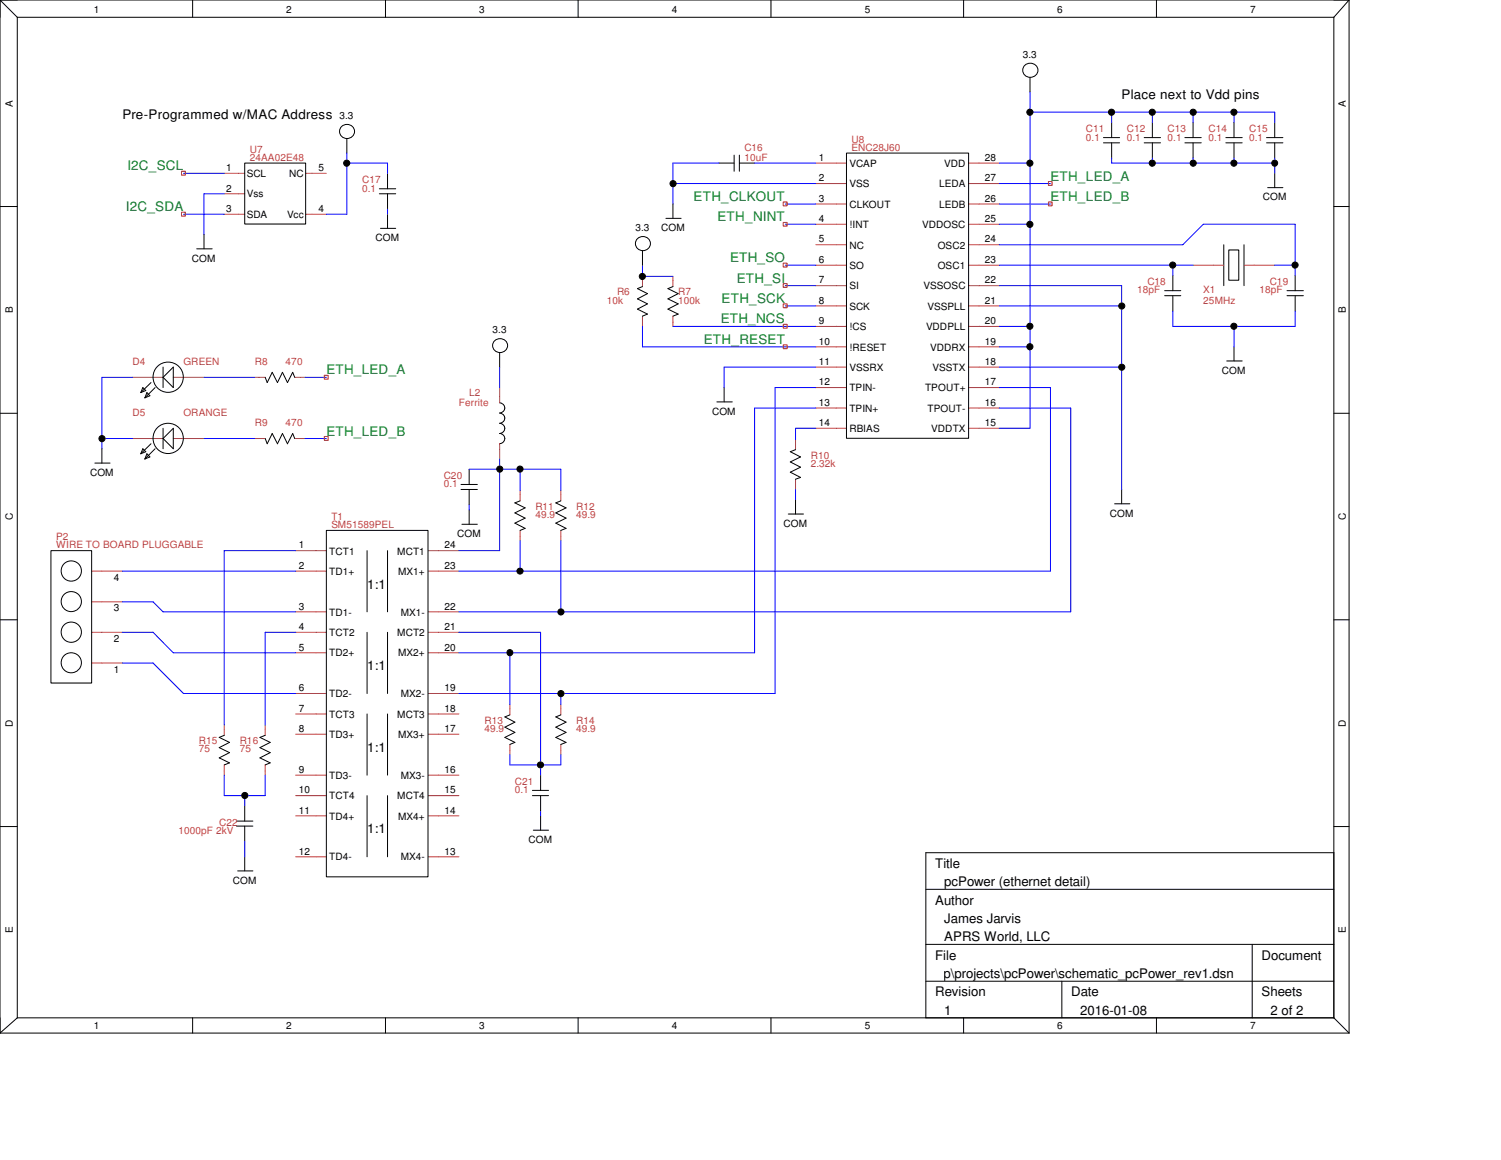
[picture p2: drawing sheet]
<svg xmlns="http://www.w3.org/2000/svg" width="279mm" height="216mm" viewBox="0 0 279 216" stroke-linecap="round" stroke-linejoin="round" font-family="sans-serif">
<g fill="none" stroke="#c04040" stroke-width=".19">
<path d="M41.7 32.3h3.9M41.7 36.1h3.9M41.7 39.9h3.9M56.9 32.3h3.8M56.9 39.9h3.8M151.8 30.4h5.8M151.8 34.2h5.8M151.8 38h5.8M180.3 30.4h5.7M180.3 34.2h5.7M180.3 38h5.7M119.6 51.4v1.9"/>
<path d="M119.6 58.8v1.9M125.3 51.4v1.9M125.3 58.8v1.9M151.8 41.7h5.8M151.8 45.6h5.8M151.8 49.4h5.8M151.8 53.2h5.8M151.8 56.9h5.8M180.3 41.7h5.7M180.3 45.6h5.7M180.3 49.4h5.7M180.3 53.2h5.7"/>
<path d="M180.3 56.9h5.7M222.1 49.4h5.7M231.6 49.4h5.7M24.7 70.2h5.7M32.3 70.2h5.7M47.5 70.2h1.9M54.9 70.2h1.9M93 72.1v2.9M151.8 60.7h5.8M151.8 64.6h5.8M151.8 68.3h5.8M151.8 72.1h5.8"/>
<path d="M151.8 75.9h5.8M151.8 79.7h5.8M180.3 60.7h5.7M180.3 64.6h5.7M180.3 68.3h5.7M180.3 72.1h5.7M180.3 75.9h5.7M180.3 79.7h5.7M24.7 81.6h5.7M32.3 81.6h5.7M47.5 81.6h1.9M54.9 81.6h1.9"/>
<path d="M93 82.6v2.8M96.8 91.3v1.9M96.8 98.7v1.9M104.4 91.3v1.9M104.4 98.7v1.9M148.1 81.8v1.9M148.1 89.2v1.9M17.1 106.3h5.7M17.1 117.7h5.7M17.1 112h5.7M55 102.5h5.7M55 106.3h5.7"/>
<path d="M55 113.9h5.7M55 117.7h5.7M79.7 102.5h5.7M79.7 106.3h5.7M79.7 113.9h5.7M79.7 117.7h5.7M17.1 123.4h5.7M41.7 135v1.9M49.4 135v1.9M55 121.5h5.7M55 129.1h5.7M55 132.9h5.7"/>
<path d="M55 136.7h5.7M79.7 121.5h5.7M79.7 129.1h5.7M79.7 132.9h5.7M79.7 136.7h5.7M94.9 131.1v2M94.9 138.6v1.9M104.4 131.1v2M104.4 138.6v1.9M41.7 142.4v1.9M49.4 142.4v1.9M55 144.3h5.7"/>
<path d="M55 148.1h5.7M55 151.8h5.7M55 159.5h5.7M79.7 144.3h5.7M79.7 148.1h5.7M79.7 151.8h5.7M79.7 159.5h5.7"/>
</g>
<g fill="none" stroke="#000" stroke-width=".19">
<path d="M0 0h251.1M0 0v192.3M0 0l3.2 3.2M3.2 3.2h245.1M3.2 3.2v186.2M35.9 0v3.2M71.8 0v3.2M107.6 0v3.2M143.5 0v3.2M179.4 0v3.2M191.7 14.4v2.7M215.3 0v3.2"/>
<path d="M248.3 3.2v186.2M251.1 0v192.3M251.1 0l-2.8 3.2M0 38.4h3.2M45.6 30.4h11.3v11.3h-11.3zM64.6 25.8v2.7M70.6 36.1h3.1M70.6 35.1h3.1M72.1 32.3v2.8M72.1 36.1v2.8M72.1 39.9v2.6M125.3 38v2.6"/>
<path d="M133.8 30.4h2.9M136.7 28.9v3M137.6 30.4h2.9M137.6 28.9v3M157.6 28.5h22.7v53.1h-22.7zM205.4 26.6h3M205.4 25.6h3M206.9 22.8v2.8M206.9 26.6v2.8M213 26.6h3M213 25.6h3M214.5 22.8v2.8"/>
<path d="M214.5 26.6v2.8M220.6 26.6h3M220.6 25.6h3M222.1 22.8v2.8M222.1 26.6v2.8M228.2 26.6h3M228.2 25.6h3M229.7 22.8v2.8M229.7 26.6v2.8M235.8 26.6h3M235.8 25.6h3M236 34.9h2.8"/>
<path d="M237.3 22.8v2.8M237.3 26.6v2.8M237.3 32.3v2.6M248.3 38.4h2.8M36.6 46.3h2.9M38 43.6v2.7M70.8 42.5h2.9M119.6 53.3l-.9 .4 1.8 1-1.8 .9 1.8 1-1.8 .9 1.8 1-.9 .3M119.6 46.7v2.7M124 40.6h2.8M125.3 53.3l-1 .4 1.9 1-1.9 .9 1.9 1-1.9 .9 1.9 1-.9 .3M216.8 55h3"/>
<path d="M216.8 54.1h3M218.3 51.3v2.8M218.3 55v2.9M227.8 45.6v7.6M228.7 46.5h1.9v5.7h-1.9zM231.6 45.6v7.6M239.6 55h3M239.6 54.1h3M241.1 51.3v2.8M241.1 55v2.9M0 76.9h3.2M26.6 72.1l.5 .6-.9 .4z"/>
<path d="M27.3 73.1l.6 .6-.9 .3zM28.1 71.2l-1.9 1.9M28.9 72.1l-1.9 1.9M30.4 68.3v3.8M30.4 79.7v3.8M32.3 68.3v3.8l-1.9-1.9zM32.3 79.7v3.8l-1.9-1.9zM49.4 70.2l.3 1 1-1.9 .9 1.9 1-1.9 .9 1.9 1-1.9 .4 .9M92 63.5a1.35 1.35 0 0 1 2-.2 1.35 1.35 0 0 1-.1 2.1 1.35 1.35 0 0 1-1.7-.1 1.35 1.35 0 0 1-.2-1.8zM93 75a.95 .95 0 0 1 1 .9 .95 .95 0 0 1-1 1 .95 .95 0 0 1 1 .9 .95 .95 0 0 1-1 1 .95 .95 0 0 1 1 .9 .95 .95 0 0 1-1 1 .94 .94 0 0 1 .9 .8 .94 .94 0 0 1-.6 1l-.3 .1M93 65.7v2.6M133.4 74.8h2.9"/>
<path d="M134.8 72.1v2.7M228.3 67.2h2.9M229.7 64.6v2.6M248.3 76.9h2.8M17.7 86.2h2.8M19 83.5v2.7M26.6 83.5l.5 .6-.9 .4zM27.3 84.5l.6 .5-.9 .4zM28.1 82.6l-1.9 1.9M28.9 83.5l-1.9 1.9M49.4 81.6l.3 1 1-1.9 .9 1.9 1-1.9 .9 1.9 1-1.9 .4 .9M60.7 98.7h19v64.5h-19z"/>
<path d="M85.8 91.1h3.1M85.8 90.2h3.1M86 97.6h2.9M87.3 87.3v2.9M87.3 91.1v2.9M87.3 94.9v2.7M96.8 93.2l-1 .4 1.9 .9-1.9 1 1.9 .9-1.9 1 1.9 .9-.9 .4M104.4 93.2l-.9 .4 1.9 .9-1.9 1 1.9 .9-1.9 1 1.9 .9-1 .4M146.7 95.7h2.9M148.1 83.7l-1 .4 1.9 .9-1.9 1 1.9 1-1.9 .9 1.9 1-.9 .3M148.1 93v2.7M207.5 93.8h2.8"/>
<path d="M208.8 91.1v2.7M0 115.4h3.2M9.5 102.5h7.6v24.6h-7.6zM68.3 102.5v11.4M68.3 117.7v11.4M72.1 102.5v11.4M72.1 117.7v11.4M248.3 115.4h2.8M41.7 136.9l-.9 .3 1.9 1-1.9 .9 1.9 1-1.9 1 1.9 .9-1 .4M49.4 136.9l-1 .3 1.9 1-1.9 .9 1.9 1-1.9 1 1.9 .9-.9 .4M68.3 132.9v11.4M72.1 132.9v11.4"/>
<path d="M94.9 133.1l-.9 .3 1.8 1-1.8 .9 1.8 1-1.8 .9 1.8 1-.9 .4M104.4 133.1l-.9 .3 1.9 1-1.9 .9 1.9 1-1.9 .9 1.9 1-1 .4M0 153.8h3.2M44 153.8h3.1M44 152.8h3.1M45.6 149.9v2.9M45.6 153.8v2.8M45.6 159.5v2.6M68.3 148.1v11.4M72.1 148.1v11.4M99.1 148.1h3M99.1 147.1h3"/>
<path d="M99.3 154.5h2.8M100.6 144.3v2.8M100.6 148.1v2.8M100.6 151.8v2.7M248.3 158.7h-76v30.7M248.3 153.8h2.8M44.2 162.1h2.9M172.3 165.5h76M172.3 175.8h76M233.1 175.8v13.6M0 192.3h251.1M3.2 189.4h245.1"/>
<path d="M3.2 189.4l-3.2 2.9M35.9 189.4v2.9M71.8 189.4v2.9M107.6 189.4v2.9M143.5 189.4v2.9M172.3 182.6h76M179.4 189.4v2.9M197.7 182.6v6.8M215.3 189.4v2.9M248.3 189.4l2.8 2.9"/>
<circle cx="191.8" cy="13.1" r="1.37"/>
<circle cx="64.5" cy="30.4" r=".57"/>
<circle cx="64.6" cy="24.5" r="1.36"/>
<circle cx="125.3" cy="34.2" r=".57"/>
<circle cx="191.7" cy="20.9" r=".57"/>
<circle cx="191.7" cy="30.4" r=".57"/>
<circle cx="206.9" cy="20.9" r=".57"/>
<circle cx="214.5" cy="20.9" r=".57"/>
<circle cx="214.5" cy="30.4" r=".57"/>
<circle cx="222.1" cy="20.9" r=".57"/>
<circle cx="222.1" cy="30.4" r=".57"/>
<circle cx="229.7" cy="20.9" r=".57"/>
<circle cx="229.7" cy="30.4" r=".57"/>
<circle cx="237.3" cy="30.4" r=".56"/>
<circle cx="119.6" cy="51.5" r=".57"/>
<circle cx="119.7" cy="45.4" r="1.36"/>
<circle cx="191.7" cy="41.8" r=".57"/>
<circle cx="208.8" cy="57" r=".57"/>
<circle cx="218.3" cy="49.3" r=".57"/>
<circle cx="241.1" cy="49.3" r=".57"/>
<circle cx="31.3" cy="70.2" r="2.82"/>
<circle cx="191.7" cy="60.7" r=".57"/>
<circle cx="191.7" cy="64.5" r=".57"/>
<circle cx="208.8" cy="68.3" r=".57"/>
<circle cx="229.7" cy="60.7" r=".57"/>
<circle cx="19" cy="81.6" r=".57"/>
<circle cx="31.3" cy="81.6" r="2.82"/>
<circle cx="93" cy="87.3" r=".57"/>
<circle cx="96.8" cy="87.3" r=".57"/>
<circle cx="13.3" cy="106.3" r="1.89"/>
<circle cx="13.3" cy="117.7" r="1.89"/>
<circle cx="13.3" cy="112" r="1.88"/>
<circle cx="96.8" cy="106.3" r=".56"/>
<circle cx="104.4" cy="113.9" r=".57"/>
<circle cx="13.3" cy="123.4" r="1.88"/>
<circle cx="94.9" cy="121.5" r=".56"/>
<circle cx="104.4" cy="129.1" r=".57"/>
<circle cx="45.6" cy="148.1" r=".57"/>
<circle cx="100.6" cy="142.4" r=".56"/>
</g>
<g fill="none" stroke="#00f" stroke-width=".19">
<path d="M191.7 17.1v62.6h-5.7M34.2 32.3h7.5M34.2 39.9h7.5M41.7 36.1h-3.7v7.5M64.6 30.4h7.5v1.9M64.6 28.5v11.4h-3.9M72.1 38.9v1M125.3 34.2h26.5M133.8 30.4h-8.5v7.6M140.5 30.4h11.3M146.2 38h5.6M186 30.4h5.7"/>
<path d="M186 34.2h9.5M186 38h9.5M191.7 20.9h45.6v1.9M206.9 29.4v1h30.4M206.9 20.9v1.9M214.5 20.9v1.9M214.5 29.4v1M222.1 20.9v1.9M222.1 29.4v1M229.7 20.9v1.9M229.7 29.4v1M237.3 29.4v2.9"/>
<path d="M119.6 49.4v2h5.7M146.2 56.9h5.6M146.2 53.2h5.6M146.2 49.4h5.6M146.2 41.7h5.6M186 56.9h22.8M186 53.2h22.8v37.9M186 49.4h36.1M186 45.6h34.2l3.8-3.9h17.1v9.6M186 41.7h5.7M218.3 57.9v2.8h22.8v-2.8M218.3 49.4v1.9"/>
<path d="M237.3 49.4h3.8M24.7 70.2h-5.7v13.3M38 70.2h9.5M56.8 70.2h3.9M93 68.3v3.8M119.6 60.7v3.9h32.2M125.3 60.7h26.5M151.8 75.9h-11.3v45.6h-55.1M151.8 72.1h-7.5v57h-58.9M151.8 79.7h-3.7v2.1M151.8 68.3h-17v3.8M186 75.9h13.3v38h-113.9"/>
<path d="M186 72.1h9.5v34.2h-110.1M186 68.3h22.8M186 60.7h5.7M186 64.6h5.7M229.7 60.7v3.9M19 81.6h5.7M38 81.6h9.5M56.8 81.6h3.9M87.3 87.3h17.1v4M87.3 94v.9M93 85.4v17.1h-7.6M96.8 87.3v4"/>
<path d="M148.1 91.1v1.9M22.8 112h5.7l1.9 1.9h24.6M22.8 117.7h5.7l3.8 3.8h22.7M22.8 106.3h32.2M55 117.7h-5.6v17.3M55 102.5h-13.3v32.5M85.4 117.7h15.2v26.6M96.8 100.6v5.7M104.4 100.6v13.3M22.8 123.4h5.7l5.7 5.7h20.8M94.9 121.5v9.6M104.4 129.1v2"/>
<path d="M41.7 144.3v3.8h7.7v-3.8M45.6 148.1v1.8M45.6 156.6v2.9M94.9 140.5v1.9h9.5v-1.9M100.6 150.9v.9"/>
</g>
<g fill="none" stroke="#f00" stroke-width=".19">
<path d="M33.8 31.9h.7v.7h-.7zM33.8 39.5h.7v.7h-.7zM145.8 37.6h.7v.7h-.7zM195.2 33.8h.6v.7h-.6zM195.2 37.6h.6v.7h-.6zM145.8 41.4h.7v.7h-.7zM145.8 49h.7v.7h-.7zM145.8 52.8h.7v.7h-.7zM145.8 56.6h.7v.7h-.7zM60.4 69.8h.7v.8h-.7zM145.8 60.4h.7v.7h-.7zM145.8 64.2h.7v.7h-.7z"/>
<path d="M60.4 81.2h.7v.8h-.7z"/>
</g>
<g fill="#000">
<circle cx="64.5" cy="30.4" r=".57"/>
<circle cx="125.3" cy="34.2" r=".57"/>
<circle cx="191.7" cy="20.9" r=".57"/>
<circle cx="191.7" cy="30.4" r=".57"/>
<circle cx="206.9" cy="20.9" r=".57"/>
<circle cx="214.5" cy="20.9" r=".57"/>
<circle cx="214.5" cy="30.4" r=".57"/>
<circle cx="222.1" cy="20.9" r=".57"/>
<circle cx="222.1" cy="30.4" r=".57"/>
<circle cx="229.7" cy="20.9" r=".57"/>
<circle cx="229.7" cy="30.4" r=".57"/>
<circle cx="237.3" cy="30.4" r=".56"/>
<circle cx="119.6" cy="51.5" r=".57"/>
<circle cx="191.7" cy="41.8" r=".57"/>
<circle cx="208.8" cy="57" r=".57"/>
<circle cx="218.3" cy="49.3" r=".57"/>
<circle cx="241.1" cy="49.3" r=".57"/>
<circle cx="191.7" cy="60.7" r=".57"/>
<circle cx="191.7" cy="64.5" r=".57"/>
<circle cx="208.8" cy="68.3" r=".57"/>
<circle cx="229.7" cy="60.7" r=".57"/>
<circle cx="19" cy="81.6" r=".57"/>
<circle cx="93" cy="87.3" r=".57"/>
<circle cx="96.8" cy="87.3" r=".57"/>
<circle cx="96.8" cy="106.3" r=".56"/>
<circle cx="104.4" cy="113.9" r=".57"/>
<circle cx="94.9" cy="121.5" r=".56"/>
<circle cx="104.4" cy="129.1" r=".57"/>
<circle cx="45.6" cy="148.1" r=".57"/>
<circle cx="100.6" cy="142.4" r=".56"/>
</g>
<g font-size="2.5">
<text x="22.8" y="22.2">Pre-Programmed w/MAC Address</text>
<text x="208.8" y="18.4">Place next to Vdd pins</text>
<text x="68.3" y="109.6">1:1</text>
<text x="68.3" y="124.7">1:1</text>
<text x="68.3" y="139.9">1:1</text>
<text x="68.3" y="155.1">1:1</text>
<text x="174.1" y="161.5">Title</text>
<text x="175.8" y="165">pcPower (ethernet detail)</text>
<text x="174.1" y="168.4">Author</text>
<text x="175.8" y="171.8">James Jarvis</text>
<text x="174.1" y="178.6">File</text>
<text x="175.8" y="175.2">APRS World, LLC</text>
<text x="234.8" y="178.6">Document</text>
<text x="142.8" y="182.1">C:\Users\James Jarvis\Desktop\projects\pcPower\schematic_pcPower_rev1.dsn</text>
<text x="174.1" y="185.5">Revision</text>
<text x="199.4" y="185.5">Date</text>
<text x="234.8" y="185.5">Sheets</text>
<text x="175.8" y="188.9">1</text>
<text x="201.1" y="188.9">2016-01-08</text>
<text x="236.5" y="188.9">2 of 2</text>
</g>
<g font-size="2.5" fill="#008020">
<text x="23.7" y="31.7">I2C_SCL</text>
<text x="195.5" y="33.6">ETH_LED_A</text>
<text x="23.5" y="39.3">I2C_SDA</text>
<text x="129.1" y="37.4">ETH_CLKOUT</text>
<text x="133.6" y="41.2">ETH_NINT</text>
<text x="195.5" y="37.4">ETH_LED_B</text>
<text x="135.9" y="48.8">ETH_SO</text>
<text x="137.2" y="52.6">ETH_SI</text>
<text x="134.3" y="56.4">ETH_SCK</text>
<text x="131" y="64">ETH_RESET</text>
<text x="134.2" y="60.2">ETH_NCS</text>
<text x="60.7" y="69.7">ETH_LED_A</text>
<text x="60.7" y="81.1">ETH_LED_B</text>
</g>
<g font-size="1.9">
<text x="17.4" y="2.4">1</text>
<text x="53.3" y="2.4">2</text>
<text x="89.2" y="2.4">3</text>
<text x="125.1" y="2.4">4</text>
<text x="161" y="2.4">5</text>
<text x="196.8" y="2.4">6</text>
<text x="232.7" y="2.4">7</text>
<text x="190.4" y="10.8">3.3</text>
<text x="2.4" y="19.9" transform="rotate(-90 2.4 19.9)">A</text>
<text x="63.2" y="22.2">3.3</text>
<text x="250.5" y="19.9" transform="rotate(-90 250.5 19.9)">A</text>
<text x="152.4" y="29.9">1</text>
<text x="183.3" y="29.9">28</text>
<text x="42.1" y="31.8">1</text>
<text x="42.1" y="35.6">2</text>
<text x="45.9" y="33">SCL</text>
<text x="53.8" y="33">NC</text>
<text x="59.3" y="31.8">5</text>
<text x="152.4" y="33.7">2</text>
<text x="158.1" y="31.1">VCAP</text>
<text x="158.1" y="34.9">VSS</text>
<text x="174.8" y="34.9">LEDA</text>
<text x="175.8" y="31.1">VDD</text>
<text x="183.3" y="33.7">27</text>
<text x="42.1" y="39.5">3</text>
<text x="45.9" y="36.7">Vss</text>
<text x="45.9" y="40.6">SDA</text>
<text x="53.4" y="40.6">Vcc</text>
<text x="59.3" y="39.5">4</text>
<text x="152.4" y="37.5">3</text>
<text x="152.4" y="41.3">4</text>
<text x="158.1" y="38.7">CLKOUT</text>
<text x="174.8" y="38.7">LEDB</text>
<text x="183.3" y="41.3">25</text>
<text x="183.3" y="37.5">26</text>
<text x="235.1" y="37.3">COM</text>
<text x="69.9" y="44.9">COM</text>
<text x="118.3" y="43.1">3.3</text>
<text x="123.1" y="43">COM</text>
<text x="152.4" y="45.1">5</text>
<text x="158.1" y="42.5">!INT</text>
<text x="158.1" y="46.3">NC</text>
<text x="171.7" y="42.5">VDDOSC</text>
<text x="174.6" y="46.3">OSC2</text>
<text x="183.3" y="45.1">24</text>
<text x="35.7" y="48.7">COM</text>
<text x="152.4" y="48.9">6</text>
<text x="152.4" y="52.7">7</text>
<text x="158.1" y="50">SO</text>
<text x="158.1" y="53.8">SI</text>
<text x="171.9" y="53.8">VSSOSC</text>
<text x="174.6" y="50">OSC1</text>
<text x="183.3" y="52.7">22</text>
<text x="183.3" y="48.9">23</text>
<text x="2.4" y="58.3" transform="rotate(-90 2.4 58.3)">B</text>
<text x="152.4" y="56.5">8</text>
<text x="158.1" y="57.7">SCK</text>
<text x="172.6" y="57.7">VSSPLL</text>
<text x="183.3" y="56.5">21</text>
<text x="250.5" y="58.3" transform="rotate(-90 250.5 58.3)">B</text>
<text x="91.7" y="62">3.3</text>
<text x="152.4" y="60.3">9</text>
<text x="152.4" y="64.1">10</text>
<text x="158.1" y="61.4">!CS</text>
<text x="158.1" y="65.2">!RESET</text>
<text x="172.4" y="61.4">VDDPLL</text>
<text x="173.1" y="65.2">VDDRX</text>
<text x="183.3" y="64.1">19</text>
<text x="183.3" y="60.3">20</text>
<text x="152.4" y="67.9">11</text>
<text x="152.4" y="71.7">12</text>
<text x="158.1" y="69">VSSRX</text>
<text x="173.6" y="69">VSSTX</text>
<text x="183.3" y="67.9">18</text>
<text x="183.3" y="71.7">17</text>
<text x="227.5" y="69.6">COM</text>
<text x="132.5" y="77.2">COM</text>
<text x="152.4" y="75.5">13</text>
<text x="158.1" y="72.8">TPIN-</text>
<text x="158.1" y="76.6">TPIN+</text>
<text x="172.2" y="72.8">TPOUT+</text>
<text x="172.7" y="76.6">TPOUT-</text>
<text x="183.3" y="75.5">16</text>
<text x="152.4" y="79.3">14</text>
<text x="158.1" y="80.4">RBIAS</text>
<text x="173.4" y="80.4">VDDTX</text>
<text x="183.3" y="79.3">15</text>
<text x="16.8" y="88.6">COM</text>
<text x="2.4" y="96.8" transform="rotate(-90 2.4 96.8)">C</text>
<text x="85.1" y="99.9">COM</text>
<text x="145.8" y="98">COM</text>
<text x="206.6" y="96.1">COM</text>
<text x="250.5" y="96.8" transform="rotate(-90 250.5 96.8)">C</text>
<text x="55.6" y="102.1">1</text>
<text x="55.6" y="105.9">2</text>
<text x="61.3" y="103.2">TCT1</text>
<text x="61.3" y="107">TD1+</text>
<text x="74" y="103.2">MCT1</text>
<text x="74.1" y="107">MX1+</text>
<text x="82.7" y="105.9">23</text>
<text x="82.7" y="102.1">24</text>
<text x="21.2" y="113.8">3</text>
<text x="21.2" y="108.1">4</text>
<text x="55.6" y="113.5">3</text>
<text x="82.7" y="113.5">22</text>
<text x="21.2" y="119.5">2</text>
<text x="55.6" y="117.3">4</text>
<text x="61.3" y="114.6">TD1-</text>
<text x="61.3" y="118.4">TCT2</text>
<text x="74" y="118.4">MCT2</text>
<text x="74.6" y="114.6">MX1-</text>
<text x="82.7" y="117.3">21</text>
<text x="21.2" y="125.2">1</text>
<text x="55.6" y="121.1">5</text>
<text x="61.3" y="122.2">TD2+</text>
<text x="74.1" y="122.2">MX2+</text>
<text x="82.7" y="121.1">20</text>
<text x="55.6" y="128.7">6</text>
<text x="61.3" y="129.8">TD2-</text>
<text x="74.6" y="129.8">MX2-</text>
<text x="82.7" y="128.7">19</text>
<text x="2.4" y="135.3" transform="rotate(-90 2.4 135.3)">D</text>
<text x="55.6" y="132.5">7</text>
<text x="55.6" y="136.2">8</text>
<text x="61.3" y="133.6">TCT3</text>
<text x="61.3" y="137.4">TD3+</text>
<text x="74" y="133.6">MCT3</text>
<text x="74.1" y="137.4">MX3+</text>
<text x="82.7" y="136.2">17</text>
<text x="82.7" y="132.5">18</text>
<text x="250.5" y="135.3" transform="rotate(-90 250.5 135.3)">D</text>
<text x="55.6" y="143.8">9</text>
<text x="82.7" y="143.8">16</text>
<text x="55.6" y="147.7">10</text>
<text x="61.3" y="144.9">TD3-</text>
<text x="61.3" y="148.8">TCT4</text>
<text x="74" y="148.8">MCT4</text>
<text x="74.6" y="144.9">MX3-</text>
<text x="82.7" y="147.7">15</text>
<text x="55.6" y="151.4">11</text>
<text x="61.3" y="152.6">TD4+</text>
<text x="74.1" y="152.6">MX4+</text>
<text x="82.7" y="151.4">14</text>
<text x="55.6" y="159">12</text>
<text x="61.3" y="160.1">TD4-</text>
<text x="74.6" y="160.1">MX4-</text>
<text x="82.7" y="159">13</text>
<text x="98.4" y="156.9">COM</text>
<text x="43.3" y="164.5">COM</text>
<text x="2.4" y="173.7" transform="rotate(-90 2.4 173.7)">E</text>
<text x="250.5" y="173.7" transform="rotate(-90 250.5 173.7)">E</text>
<text x="17.4" y="191.5">1</text>
<text x="53.3" y="191.5">2</text>
<text x="89.2" y="191.5">3</text>
<text x="125.1" y="191.5">4</text>
<text x="161" y="191.5">5</text>
<text x="196.8" y="191.5">6</text>
<text x="232.7" y="191.5">7</text>
</g>
<g font-size="1.9" fill="#c04040">
<text x="46.5" y="28.4">U7</text>
<text x="46.5" y="29.9">24AA02E48</text>
<text x="138.6" y="28.1">C16</text>
<text x="138.6" y="29.9">10uF</text>
<text x="158.5" y="26.5">U8</text>
<text x="158.5" y="28.1">ENC28J60</text>
<text x="202.1" y="24.6">C11</text>
<text x="202.1" y="26.2">0.1</text>
<text x="209.8" y="24.6">C12</text>
<text x="209.8" y="26.2">0.1</text>
<text x="217.3" y="24.6">C13</text>
<text x="217.3" y="26.2">0.1</text>
<text x="225" y="24.6">C14</text>
<text x="225" y="26.2">0.1</text>
<text x="232.5" y="24.6">C15</text>
<text x="232.5" y="26.2">0.1</text>
<text x="67.4" y="34.1">C17</text>
<text x="67.4" y="35.6">0.1</text>
<text x="213.6" y="53.1">C18</text>
<text x="236.3" y="53.1">C19</text>
<text x="112.9" y="56.5">10k</text>
<text x="114.9" y="55">R6</text>
<text x="126.2" y="55">R7</text>
<text x="126.2" y="56.5">100k</text>
<text x="211.7" y="54.6">18pF</text>
<text x="224" y="54.6">X1</text>
<text x="224" y="56.5">25MHz</text>
<text x="234.4" y="54.6">18pF</text>
<text x="24.7" y="67.9">D4</text>
<text x="34.2" y="67.9">GREEN</text>
<text x="47.5" y="67.9">R8</text>
<text x="53.2" y="67.9">470</text>
<text x="24.7" y="77.4">D5</text>
<text x="34.2" y="77.4">ORANGE</text>
<text x="85.4" y="75.5">Ferrite</text>
<text x="87.3" y="73.6">L2</text>
<text x="47.5" y="79.3">R9</text>
<text x="53.2" y="79.3">470</text>
<text x="82.6" y="89.2">C20</text>
<text x="150.9" y="85.4">R10</text>
<text x="150.9" y="86.9">2.32k</text>
<text x="82.6" y="90.7">0.1</text>
<text x="99.7" y="94.9">R11</text>
<text x="107.2" y="94.9">R12</text>
<text x="10.5" y="100.5">P2</text>
<text x="61.7" y="96.8">T1</text>
<text x="61.7" y="98.3">SM51589PEL</text>
<text x="99.7" y="96.4">49.9</text>
<text x="107.2" y="96.4">49.9</text>
<text x="10.5" y="102.1">WIRE TO BOARD PLUGGABLE</text>
<text x="90.2" y="134.7">R13</text>
<text x="90.2" y="136.2">49.9</text>
<text x="107.2" y="134.7">R14</text>
<text x="107.2" y="136.2">49.9</text>
<text x="37" y="138.5">R15</text>
<text x="37" y="140">75</text>
<text x="44.6" y="138.5">R16</text>
<text x="44.6" y="140">75</text>
<text x="95.8" y="146.1">C21</text>
<text x="95.8" y="147.7">0.1</text>
<text x="33.2" y="155.2">1000pF 2kV</text>
<text x="40.8" y="153.7">C22</text>
</g>
</svg>
